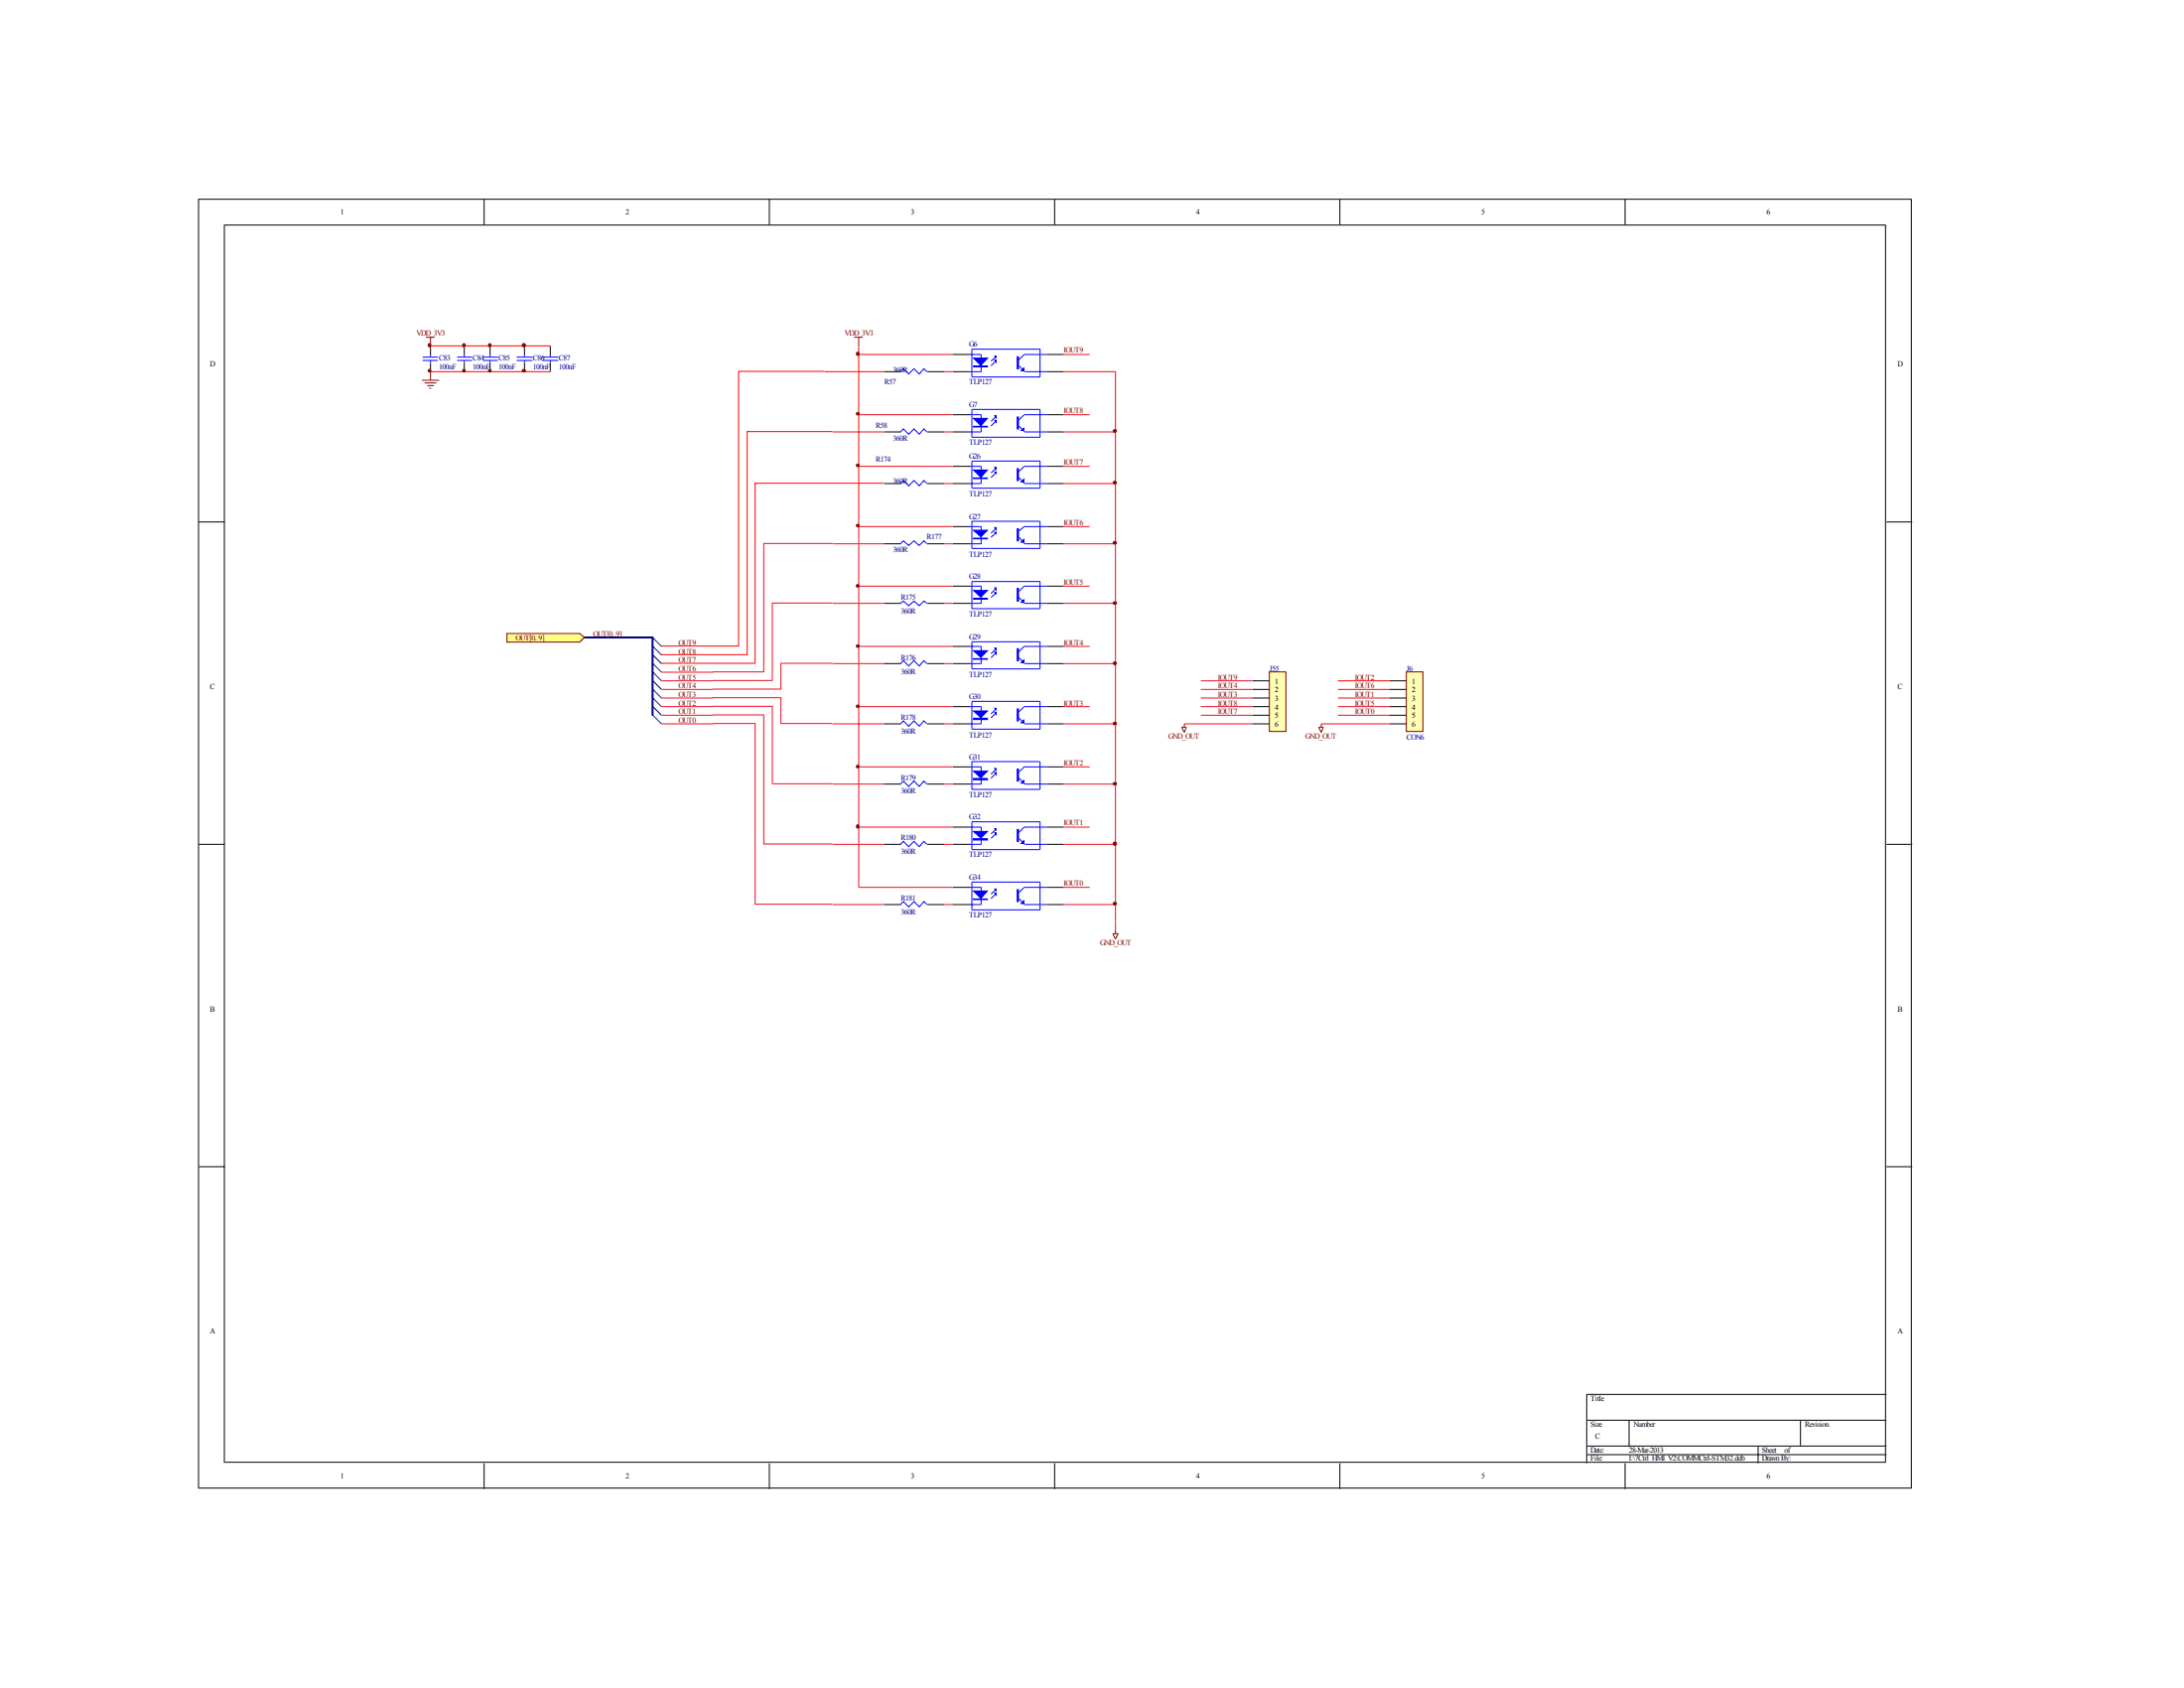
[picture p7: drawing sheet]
<svg xmlns="http://www.w3.org/2000/svg" width="279mm" height="216mm" viewBox="0 0 279 216" stroke-linecap="round" stroke-linejoin="round" font-family="sans-serif">
<g fill="none" stroke="#000" stroke-width=".13">
<path d="M25.4 25.5h219.1v164.8h-219.1zM28.7 28.8h212.5v158.2h-212.5zM61.9 25.5v3.3M98.4 25.5v3.3M134.9 25.5v3.3M171.4 25.5v3.3M207.9 25.5v3.3M25.4 66.8h3.3M121.9 67.4h2.2M121.9 69.6h2.2M121.9 75h2.2M121.9 77.2h2.2"/>
<path d="M133.9 67.4h2.2M133.9 69.6h2.2M133.9 75h2.2M133.9 77.2h2.2M241.3 66.8h3.3M121.9 82.7h2.2M121.9 84.9h2.2M121.9 90.4h2.2M121.9 92.6h2.2M121.9 98.1h2.2M133.9 82.7h2.2M133.9 84.9h2.2"/>
<path d="M133.9 90.4h2.2M133.9 92.6h2.2M133.9 98.1h2.2M25.4 108h3.3M121.9 108h2.2M121.9 100.3h2.2M121.9 105.8h2.2M121.9 113.5h2.2M121.9 115.7h2.2M133.9 108h2.2M133.9 100.3h2.2M133.9 105.8h2.2"/>
<path d="M133.9 113.5h2.2M133.9 115.7h2.2M241.3 108h3.3M25.4 149.2h3.3M241.3 149.2h3.3M241.3 178.4h-38.3v8.8M61.9 187.2v3.3M98.4 187.2v3.3M134.9 187.2v3.3M171.4 187.2v3.3M203 181.7h38.3M203 185h38.3"/>
<path d="M203 186.1h38.3M207.9 187.2v3.3M208.4 181.7v3.3M224.9 185v2.2M230.3 181.7v3.3"/>
</g>
<g fill="none" stroke="#00f" stroke-width=".13">
<path d="M124.1 67.4h1.4v2.2h-1.4M124.1 75h1.4v2.2h-1.4M124.3 66.7h8.8v3.4h-8.8zM124.3 74.4h8.8v3.5h-8.8zM127.5 68.1l-.7 .6M127.5 67.5l-.7 .7M127.5 75.8l-.7 .6M127.5 75.2l-.7 .7M130.3 68.7l.8 .9h2.8M130.3 76.4l.8 .8h2.8M133.9 67.4h-2.9l-.7 .5M133.9 75h-2.9l-.7 .6"/>
<path d="M124.1 82.7h1.4v2.2h-1.4M124.1 90.4h1.4v2.2h-1.4M124.1 98.1h1.4v2.2h-1.4M124.3 82.1h8.8v3.5h-8.8zM124.3 89.7h8.8v3.6h-8.8zM124.3 97.4h8.8v3.6h-8.8zM127.5 83.4l-.7 .7M127.5 82.9l-.7 .7M127.5 91.1l-.7 .7M127.5 90.6l-.7 .7M127.5 98.8l-.7 .7M127.5 98.3l-.7 .7"/>
<path d="M130.3 84.1l.8 .8h2.8M130.3 91.8l.8 .8h2.8M130.3 99.5l.8 .8h2.8M133.9 82.7h-2.9l-.7 .7M133.9 90.4h-2.9l-.7 .7M133.9 98.1h-2.9l-.7 .7M124.1 105.8h1.4v2.2h-1.4M124.1 113.5h1.4v2.2h-1.4M124.3 105.1h8.8v3.6h-8.8zM124.3 112.8h8.8v3.6h-8.8zM127.5 106.6l-.7 .6M127.5 106l-.7 .6"/>
<path d="M127.5 114.3l-.7 .6M127.5 113.7l-.7 .6M130.3 107.2l.8 .8h2.8M130.3 114.9l.8 .8h2.8M133.9 105.8h-2.9l-.7 .7M133.9 113.5h-2.9l-.7 .7"/>
</g>
<g fill="#00f" stroke="#00f" stroke-width=".13">
<path d="M124.5 67.8h1.8l-.8 .9z"/>
<path d="M127.3 67.5h.1v.2z"/>
<path d="M127.3 68.1h.1v.1z"/>
<path d="M131 69v.3h-.4z"/>
<path d="M124.5 75.5h1.8l-.8 .9z"/>
<path d="M127.3 75.2h.1v.2z"/>
<path d="M127.3 75.8h.1v.1z"/>
<path d="M131 76.7v.3h-.4z"/>
<path d="M124.5 83.2h1.8l-.8 .9z"/>
<path d="M127.3 82.9h.1v.2z"/>
<path d="M127.3 83.4h.1v.3z"/>
<path d="M131 84.4v.4h-.4z"/>
<path d="M124.5 90.9h1.8l-.8 .9z"/>
<path d="M127.3 90.6h.1v.2z"/>
<path d="M127.3 91.1h.1v.3z"/>
<path d="M131 92.1v.4h-.4z"/>
<path d="M124.5 98.6h1.8l-.8 .9z"/>
<path d="M127.3 98.3h.1v.2z"/>
<path d="M127.3 98.8h.1v.3z"/>
<path d="M131 99.8v.4h-.4z"/>
<path d="M124.5 106.3h1.8l-.8 .9z"/>
<path d="M127.3 106h.1v.2z"/>
<path d="M127.3 106.5h.1v.3z"/>
<path d="M131 107.5v.4h-.4z"/>
<path d="M124.5 114h1.8l-.8 .9z"/>
<path d="M127.3 113.7h.1v.2z"/>
<path d="M127.3 114.2h.1v.3z"/>
<path d="M131 115.2v.4h-.4z"/>
<path d="M124.5 68.8h1.8v.1h-1.8z" fill-rule="evenodd"/>
<path d="M130.1 67.6h.2v1.6h-.2z" fill-rule="evenodd"/>
<path d="M124.5 76.5h1.8v.1h-1.8z" fill-rule="evenodd"/>
<path d="M130.1 75.3h.2v1.6h-.2z" fill-rule="evenodd"/>
<path d="M124.5 84.2h1.8v.1h-1.8z" fill-rule="evenodd"/>
<path d="M130.1 83h.2v1.5h-.2z" fill-rule="evenodd"/>
<path d="M124.5 91.9h1.8v.1h-1.8z" fill-rule="evenodd"/>
<path d="M130.1 90.7h.2v1.5h-.2z" fill-rule="evenodd"/>
<path d="M124.5 99.6h1.8v.1h-1.8z" fill-rule="evenodd"/>
<path d="M130.1 98.4h.2v1.5h-.2z" fill-rule="evenodd"/>
<path d="M124.5 107.3h1.8v.1h-1.8z" fill-rule="evenodd"/>
<path d="M130.1 106.1h.2v1.5h-.2z" fill-rule="evenodd"/>
<path d="M124.5 115h1.8v.1h-1.8z" fill-rule="evenodd"/>
<path d="M130.1 113.8h.2v1.5h-.2z" fill-rule="evenodd"/>
</g>
<g fill="none" stroke="#ee0e22" stroke-width=".13">
<path d="M106.6 69.6h6.6M106.6 77.2h6.6M136.1 67.4h3.3M136.1 75h3.3M106.6 84.9h6.6M106.6 92.6h6.6M136.1 82.7h3.3M136.1 90.4h3.3M136.1 98.1h3.3M106.6 100.3h6.6M106.6 108h6.6M106.6 115.7h6.6"/>
<path d="M136.1 105.8h3.3M136.1 113.5h3.3"/>
</g>
<path d="M162.5 86h2v7.6h-2z" fill="#ffffb0"/>
<path d="M109.3 43.1h1.1M109.9 43.1v1.1M151.2 93h.6l-.3 .7zM151.5 92.6v.4M162.4 85.9h2.1v7.7h-2.1zM142.4 119.4h.6l-.3 .7zM142.7 119v.4" fill="none" stroke="#800000" stroke-width=".13"/>
<g fill="none" stroke="#000" stroke-width=".13">
<path d="M121.9 59.6h2.2M133.9 59.6h2.2M113.2 69.6h2.1M113.2 77.2h2.1M113.2 61.8h2.1M118.6 69.6h2.2M118.6 77.2h2.2M118.6 61.8h2.2M121.9 61.8h2.2M133.9 61.8h2.2M113.2 92.6h2.1M113.2 84.9h2.1"/>
<path d="M118.6 92.6h2.2M118.6 84.9h2.2M160.2 87.1h2.2M160.2 88.2h2.2M160.2 89.3h2.2M160.2 90.4h2.2M160.2 91.5h2.2M160.2 92.6h2.2M113.2 100.3h2.1M113.2 108h2.1M113.2 115.7h2.1M118.6 100.3h2.2"/>
<path d="M118.6 108h2.2M118.6 115.7h2.2"/>
</g>
<g fill="none" stroke="#ee0e22" stroke-width=".13">
<path d="M117.5 59.6h4.4M136.1 59.6h3.3M106.5 69.5h-8.8v16.4h-6.5M106.5 77.1h-7.7v9.9h-7.6M109.9 64.1v49.4h12M109.9 67.4h12M109.9 75h12M120.8 69.6h1.1M120.8 77.2h1.1M120.8 61.8h1.1M136.1 69.6h6.6v49.4M136.1 77.2h6.6"/>
<path d="M84.6 92.6h6.6M84.6 87.1h6.6M84.6 88.2h6.6M84.6 89.3h6.6M84.6 90.4h6.6M84.6 91.5h6.6M84.6 86h6.6M91.2 89.2h8.7v3.3h6.6M91.2 90.3h7.6v9.9h7.7M91.2 91.4h6.5v16.5h8.8M91.2 92.5h5.4v23.2h9.9M106.5 84.8h-6.6v3.3h-8.7"/>
<path d="M109.9 90.4h12M109.9 82.7h12M109.9 98.1h12M120.8 92.6h1.1M120.8 84.9h1.1M136.1 92.6h6.6M136.1 84.9h6.6M151.5 92.6h8.7M153.6 87.1h6.6M153.6 88.2h6.6M153.6 89.3h6.6M153.6 90.4h6.6"/>
<path d="M153.6 91.5h6.6M171.2 89.3h6.6M171.2 90.4h6.6M171.2 91.5h6.6M109.9 105.8h12M120.8 100.3h1.1M120.8 108h1.1M120.8 115.7h1.1M136.1 100.3h6.6M136.1 108h6.6M136.1 115.7h6.6"/>
</g>
<path d="M83.5 84.9l1.1 1.1M83.5 86l1.1 1.1M83.5 87.1l1.1 1.1M83.5 88.2l1.1 1.1M83.5 89.3l1.1 1.1M83.5 90.4l1.1 1.1M83.5 91.5l1.1 1.1M83.5 83.8l1.1 1.1" fill="none" stroke="#000080" stroke-width=".13"/>
<g fill="none" stroke="#00f" stroke-width=".13">
<path d="M124.1 59.6h1.4v2.2h-1.4M124.3 59h8.8v3.4h-8.8zM127.5 59.8l-.7 .7M133.9 59.6h-2.9l-.7 .7M115.2 69.5l.4-.3 .6 .6 .7-.6 .7 .6 .6-.6 .3 .3M115.2 77.1l.4-.2 .6 .6 .7-.6 .7 .6 .6-.6 .3 .2M115.2 61.8l.4-.3 .6 .6 .7-.6 .7 .6 .6-.6 .3 .3M127.5 60.4l-.7 .7M130.3 61.1l.8 .7h2.8M115.2 84.8l.4-.3 .6 .7 .7-.7 .7 .7 .6-.7 .3 .3M115.2 92.5l.4-.3 .6 .7 .7-.7 .7 .7 .6-.7 .3 .3M115.2 100.2l.4-.3 .6 .7 .7-.7 .7 .7 .6-.7 .3 .3"/>
<path d="M115.2 107.9l.4-.3 .6 .7 .7-.7 .7 .7 .6-.7 .3 .3M115.2 115.7l.4-.4 .6 .7 .7-.7 .7 .7 .6-.7 .3 .4"/>
</g>
<path d="M74.8 81.5h8.7v9.9" fill="none" stroke="#000080" stroke-width=".25"/>
<g fill="#00f" stroke="#00f" stroke-width=".13">
<path d="M124.5 60.1h1.8l-.8 .9z"/>
<path d="M127.3 59.8h.1v.2z"/>
<path d="M127.3 60.4h.1v.1z"/>
<path d="M131 61.3v.3h-.4z"/>
<path d="M124.5 61.1h1.8v.1h-1.8z" fill-rule="evenodd"/>
<path d="M130.1 59.9h.2v1.6h-.2z" fill-rule="evenodd"/>
</g>
<path d="M109.9 44.2v19.9M109.9 59.6h7.6M113.1 61.8h-16.5v23h-12M136.1 61.8h6.6v7.8" fill="none" stroke="#f00" stroke-width=".13"/>
<path d="M64.9 81h9.3l.6 .5-.6 .6h-9.3z" fill-rule="evenodd" fill="#ffff80" stroke="#800000" stroke-width=".13"/>
<path d="M106.6 55.2h6.6M109.9 53h12M117.5 45.3h4.4M120.8 55.2h1.1M120.8 47.5h1.1M136.1 55.2h6.6M136.1 53h3.3M136.1 45.3h3.3M169 92.6h8.8" fill="none" stroke="#ee0e22" stroke-width=".13"/>
<path d="M168.7 93h.6l-.3 .7zM169 92.6v.4" fill="none" stroke="#800000" stroke-width=".13"/>
<g fill="#800000" stroke="#800000" stroke-width=".13">
<path d="M142.5 69.3h.3v.2h-.3z" fill-rule="evenodd"/>
<path d="M142.5 77h.3v.2h-.3z" fill-rule="evenodd"/>
<path d="M142.5 84.7h.3v.3h-.3z" fill-rule="evenodd"/>
<path d="M142.5 92.4h.3v.3h-.3z" fill-rule="evenodd"/>
<path d="M142.5 100.1h.3v.3h-.3z" fill-rule="evenodd"/>
<path d="M142.5 115.5h.3v.2h-.3z" fill-rule="evenodd"/>
<path d="M109.6 105.6h.2v.3h-.2z" fill-rule="evenodd"/>
<path d="M109.6 45.1h.2v.3h-.2z" fill-rule="evenodd"/>
<circle cx="142.6" cy="107.9" r=".21"/>
<circle cx="109.7" cy="98" r=".17"/>
<circle cx="109.7" cy="90.3" r=".17"/>
<circle cx="109.7" cy="82.6" r=".17"/>
<circle cx="109.7" cy="74.9" r=".17"/>
<circle cx="109.7" cy="67.2" r=".17"/>
<circle cx="109.7" cy="59.5" r=".17"/>
<circle cx="109.7" cy="52.9" r=".17"/>
</g>
<path d="M113.2 55.2h2.1M113.2 47.5h2.1M118.6 55.2h2.2M118.6 47.5h2.2M121.9 53h2.2M121.9 55.2h2.2M121.9 45.3h2.2M121.9 47.5h2.2M133.9 53h2.2M133.9 55.2h2.2M133.9 45.3h2.2M133.9 47.5h2.2" fill="none" stroke="#000" stroke-width=".13"/>
<g fill="none" stroke="#00f" stroke-width=".13">
<path d="M115.2 55.2l.4-.3 .6 .6 .7-.6 .7 .6 .6-.6 .3 .3M115.2 47.5l.4-.3 .6 .6 .7-.6 .7 .6 .6-.6 .3 .3M124.1 45.3h1.4v2.2h-1.4M124.1 53h1.4v2.2h-1.4M124.3 44.7h8.8v3.5h-8.8zM124.3 52.4h8.8v3.5h-8.8zM127.5 53.8l-.7 .7M127.5 53.2l-.7 .7M127.5 46.1l-.7 .7M127.5 45.6l-.7 .6M130.3 54.5l.8 .7h2.8M130.3 46.8l.8 .7h2.8"/>
<path d="M133.9 53h-2.9l-.7 .7M133.9 45.3h-2.9l-.7 .7"/>
</g>
<g fill="#00f" stroke="#00f" stroke-width=".13">
<path d="M124.5 53.5h1.8l-.8 .9z"/>
<path d="M127.3 53.2h.1v.2z"/>
<path d="M127.3 53.8h.1v.2z"/>
<path d="M130.6 55l.4-.2v.2z"/>
<path d="M124.5 45.8h1.8l-.8 .9z"/>
<path d="M127.3 45.6h.1v.1z"/>
<path d="M127.3 46.1h.1v.2z"/>
<path d="M131 47.1v.3h-.4z"/>
<path d="M124.5 54.5h1.8v.1h-1.8z" fill-rule="evenodd"/>
<path d="M130.1 53.3h.2v1.6h-.2z" fill-rule="evenodd"/>
<path d="M124.5 46.8h1.8v.1h-1.8z" fill-rule="evenodd"/>
<path d="M130.1 45.6h.2v1.6h-.2z" fill-rule="evenodd"/>
</g>
<path d="M109.9 45.3h7.6M136.1 47.5h6.6v7.7M171.2 88.2h6.6M171.2 87.1h6.6" fill="none" stroke="#f00" stroke-width=".13"/>
<path d="M180 86h2v7.6h-2z" fill="#ffffb0"/>
<path d="M54 48.6h2.2M54.3 49h1.5M54.5 43.1h1.1M54.7 49.3h.8M54.9 49.7h.3M55.1 43.1v1.1M55.1 47.5v1.1M179.9 85.9h2.1v7.7h-2.1z" fill="none" stroke="#800000" stroke-width=".13"/>
<g fill="none" stroke="#000" stroke-width=".13">
<path d="M55.1 44.2v1.1M55.1 46.4v1.1M59.4 44.2v1.1M59.4 46.4v1.1M62.7 44.2v1.1M62.7 46.4v1.1M67.1 44.2v1.1M67.1 46.4v1.1M70.4 44.2v1.1M70.4 46.4v1.1M177.8 87.1h2.2M177.8 88.2h2.2"/>
<path d="M177.8 89.3h2.2M177.8 90.4h2.2M177.8 91.5h2.2M177.8 92.6h2.2"/>
</g>
<path d="M55.1 47.5h15.3M55.1 44.2h15.3M105.4 47.5h-10.9v35.1h-9.9M105.5 47.5h7.7M106.5 55.2h-10.9v28.5h-11M142.7 55.2v6.6" fill="none" stroke="#f00" stroke-width=".13"/>
<path d="M83.5 81.6l1.1 1.1M83.5 82.7l1.1 1.1" fill="none" stroke="#000080" stroke-width=".13"/>
<g fill="none" stroke="#00f" stroke-width=".13">
<path d="M54.1 46.1h1.9M54.1 45.7h1.9M55.1 45.3v.4M55.1 46.1v.3M58.5 46.1h1.9M58.5 45.7h1.9M59.4 45.3v.4M59.4 46.1v.3M61.8 46.1h1.9M61.8 45.7h1.9M62.7 45.3v.4M62.7 46.1v.3"/>
<path d="M66.1 46.1h2M66.1 45.7h2M67.1 45.3v.4M67.1 46.1v.3M69.4 46.1h2M69.4 45.7h2M70.4 45.3v.4M70.4 46.1v.3"/>
</g>
<g fill="#800000" stroke="#800000" stroke-width=".13">
<path d="M59.2 44h.3v.3h-.3z" fill-rule="evenodd"/>
<path d="M62.5 44h.3v.3h-.3z" fill-rule="evenodd"/>
<path d="M66.9 47.3h.3v.2h-.3z" fill-rule="evenodd"/>
<path d="M54.8 44h.3v.3h-.3z" fill-rule="evenodd"/>
<path d="M142.5 61.6h.3v.2h-.3z" fill-rule="evenodd"/>
<path d="M142.5 55h.3v.2h-.3z" fill-rule="evenodd"/>
<circle cx="59.4" cy="47.4" r=".17"/>
<circle cx="62.7" cy="47.4" r=".17"/>
<circle cx="67" cy="44.2" r=".21"/>
<circle cx="54.9" cy="47.4" r=".17"/>
</g>
<g font-size="1">
<text x="43.5" y="27.4">1</text>
<text x="80" y="27.4">2</text>
<text x="116.5" y="27.4">3</text>
<text x="153" y="27.4">4</text>
<text x="189.5" y="27.4">5</text>
<text x="226" y="27.4">6</text>
<text x="26.8" y="46.9">D</text>
<text x="242.8" y="46.9">D</text>
<text x="26.8" y="88.1">C</text>
<text x="163.1" y="87.5">1</text>
<text x="163.1" y="88.6">2</text>
<text x="163.1" y="89.7">3</text>
<text x="180.6" y="87.5">1</text>
<text x="180.6" y="88.6">2</text>
<text x="180.6" y="89.7">3</text>
<text x="242.8" y="88.1">C</text>
<text x="163.1" y="90.8">4</text>
<text x="163.1" y="91.9">5</text>
<text x="163.1" y="93">6</text>
<text x="180.6" y="90.8">4</text>
<text x="180.6" y="91.9">5</text>
<text x="180.6" y="93">6</text>
<text x="26.8" y="129.4">B</text>
<text x="242.8" y="129.4">B</text>
<text x="26.8" y="170.6">A</text>
<text x="242.8" y="170.6">A</text>
<text x="203.5" y="179.2">Title</text>
<text x="203.5" y="182.5">Size</text>
<text x="203.5" y="185.8">Date:</text>
<text x="204.1" y="184.1">C</text>
<text x="208.4" y="185.8">28-Mar-2013</text>
<text x="209" y="182.5">Number</text>
<text x="225.4" y="185.8">Sheet</text>
<text x="228.3" y="185.8">of</text>
<text x="230.9" y="182.5">Revision</text>
<text x="43.5" y="189.1">1</text>
<text x="80" y="189.1">2</text>
<text x="116.5" y="189.1">3</text>
<text x="153" y="189.1">4</text>
<text x="189.5" y="189.1">5</text>
<text x="203.5" y="186.9">File:</text>
<text x="208.4" y="186.9">I:\7Ctrl_HMI_V2\COMMCtrl-STM32.ddb</text>
<text x="225.4" y="186.9">Drawn By:</text>
<text x="226" y="189.1">6</text>
</g>
<g font-size="1" fill="#800000">
<text x="53.3" y="42.9">VDD_3V3</text>
<text x="108" y="42.9">VDD_3V3</text>
<text x="136.1" y="45.1">IOUT9</text>
<text x="136.1" y="52.8">IOUT8</text>
<text x="136.1" y="59.4">IOUT7</text>
<text x="136.1" y="67.1">IOUT6</text>
<text x="136.1" y="74.8">IOUT5</text>
<text x="66" y="81.9">OUT[0..9]</text>
<text x="75.9" y="81.4">OUT[0..9]</text>
<text x="86.8" y="83.6">OUT8</text>
<text x="86.8" y="82.5">OUT9</text>
<text x="136.1" y="82.5">IOUT4</text>
<text x="86.8" y="85.8">OUT6</text>
<text x="86.8" y="89.1">OUT3</text>
<text x="86.8" y="88">OUT4</text>
<text x="86.8" y="86.9">OUT5</text>
<text x="86.8" y="84.7">OUT7</text>
<text x="155.8" y="89.1">IOUT3</text>
<text x="155.8" y="88">IOUT4</text>
<text x="155.8" y="86.9">IOUT9</text>
<text x="173.3" y="89.1">IOUT1</text>
<text x="173.3" y="86.9">IOUT2</text>
<text x="173.3" y="88">IOUT6</text>
<text x="86.8" y="92.4">OUT0</text>
<text x="86.8" y="91.3">OUT1</text>
<text x="86.8" y="90.2">OUT2</text>
<text x="136.1" y="90.2">IOUT3</text>
<text x="149.4" y="94.5">GND_OUT</text>
<text x="155.8" y="91.3">IOUT7</text>
<text x="155.8" y="90.2">IOUT8</text>
<text x="167" y="94.5">GND_OUT</text>
<text x="173.3" y="91.3">IOUT0</text>
<text x="173.3" y="90.2">IOUT5</text>
<text x="136.1" y="97.9">IOUT2</text>
<text x="136.1" y="105.6">IOUT1</text>
<text x="136.1" y="113.3">IOUT0</text>
<text x="140.7" y="120.9">GND_OUT</text>
</g>
<g font-size="1" fill="#000080">
<text x="56.1" y="46.1">C83</text>
<text x="56.1" y="47.2">100nF</text>
<text x="60.5" y="46.1">C84</text>
<text x="60.5" y="47.2">100nF</text>
<text x="63.8" y="46.1">C85</text>
<text x="63.8" y="47.2">100nF</text>
<text x="68.2" y="46.1">C86</text>
<text x="68.2" y="47.2">100nF</text>
<text x="71.5" y="46.1">C87</text>
<text x="71.5" y="47.2">100nF</text>
<text x="114.2" y="47.6">360R</text>
<text x="124" y="44.4">G6</text>
<text x="113.1" y="49.2">R57</text>
<text x="124" y="52.1">G7</text>
<text x="124" y="49.2">TLP127</text>
<text x="112" y="59.1">R174</text>
<text x="112" y="54.7">R58</text>
<text x="114.2" y="56.4">360R</text>
<text x="124" y="58.7">G26</text>
<text x="124" y="56.9">TLP127</text>
<text x="114.2" y="61.9">360R</text>
<text x="124" y="63.5">TLP127</text>
<text x="114.2" y="70.6">360R</text>
<text x="118.5" y="69">R177</text>
<text x="124" y="66.4">G27</text>
<text x="124" y="71.2">TLP127</text>
<text x="115.2" y="76.7">R175</text>
<text x="124" y="74.1">G28</text>
<text x="115.2" y="78.5">360R</text>
<text x="124" y="78.9">TLP127</text>
<text x="124" y="81.8">G29</text>
<text x="115.2" y="84.4">R176</text>
<text x="115.2" y="86.2">360R</text>
<text x="124" y="86.6">TLP127</text>
<text x="124" y="89.4">G30</text>
<text x="162.4" y="85.8">J55</text>
<text x="179.9" y="85.8">J6</text>
<text x="115.2" y="92.1">R178</text>
<text x="115.2" y="93.8">360R</text>
<text x="124" y="94.3">TLP127</text>
<text x="179.9" y="94.6">CON6</text>
<text x="115.2" y="99.8">R179</text>
<text x="115.2" y="101.5">360R</text>
<text x="124" y="97.1">G31</text>
<text x="115.2" y="107.4">R180</text>
<text x="124" y="102">TLP127</text>
<text x="124" y="104.8">G32</text>
<text x="115.2" y="109.2">360R</text>
<text x="124" y="109.6">TLP127</text>
<text x="124" y="112.5">G34</text>
<text x="115.2" y="115.1">R181</text>
<text x="115.2" y="116.9">360R</text>
<text x="124" y="117.3">TLP127</text>
</g>
</svg>
